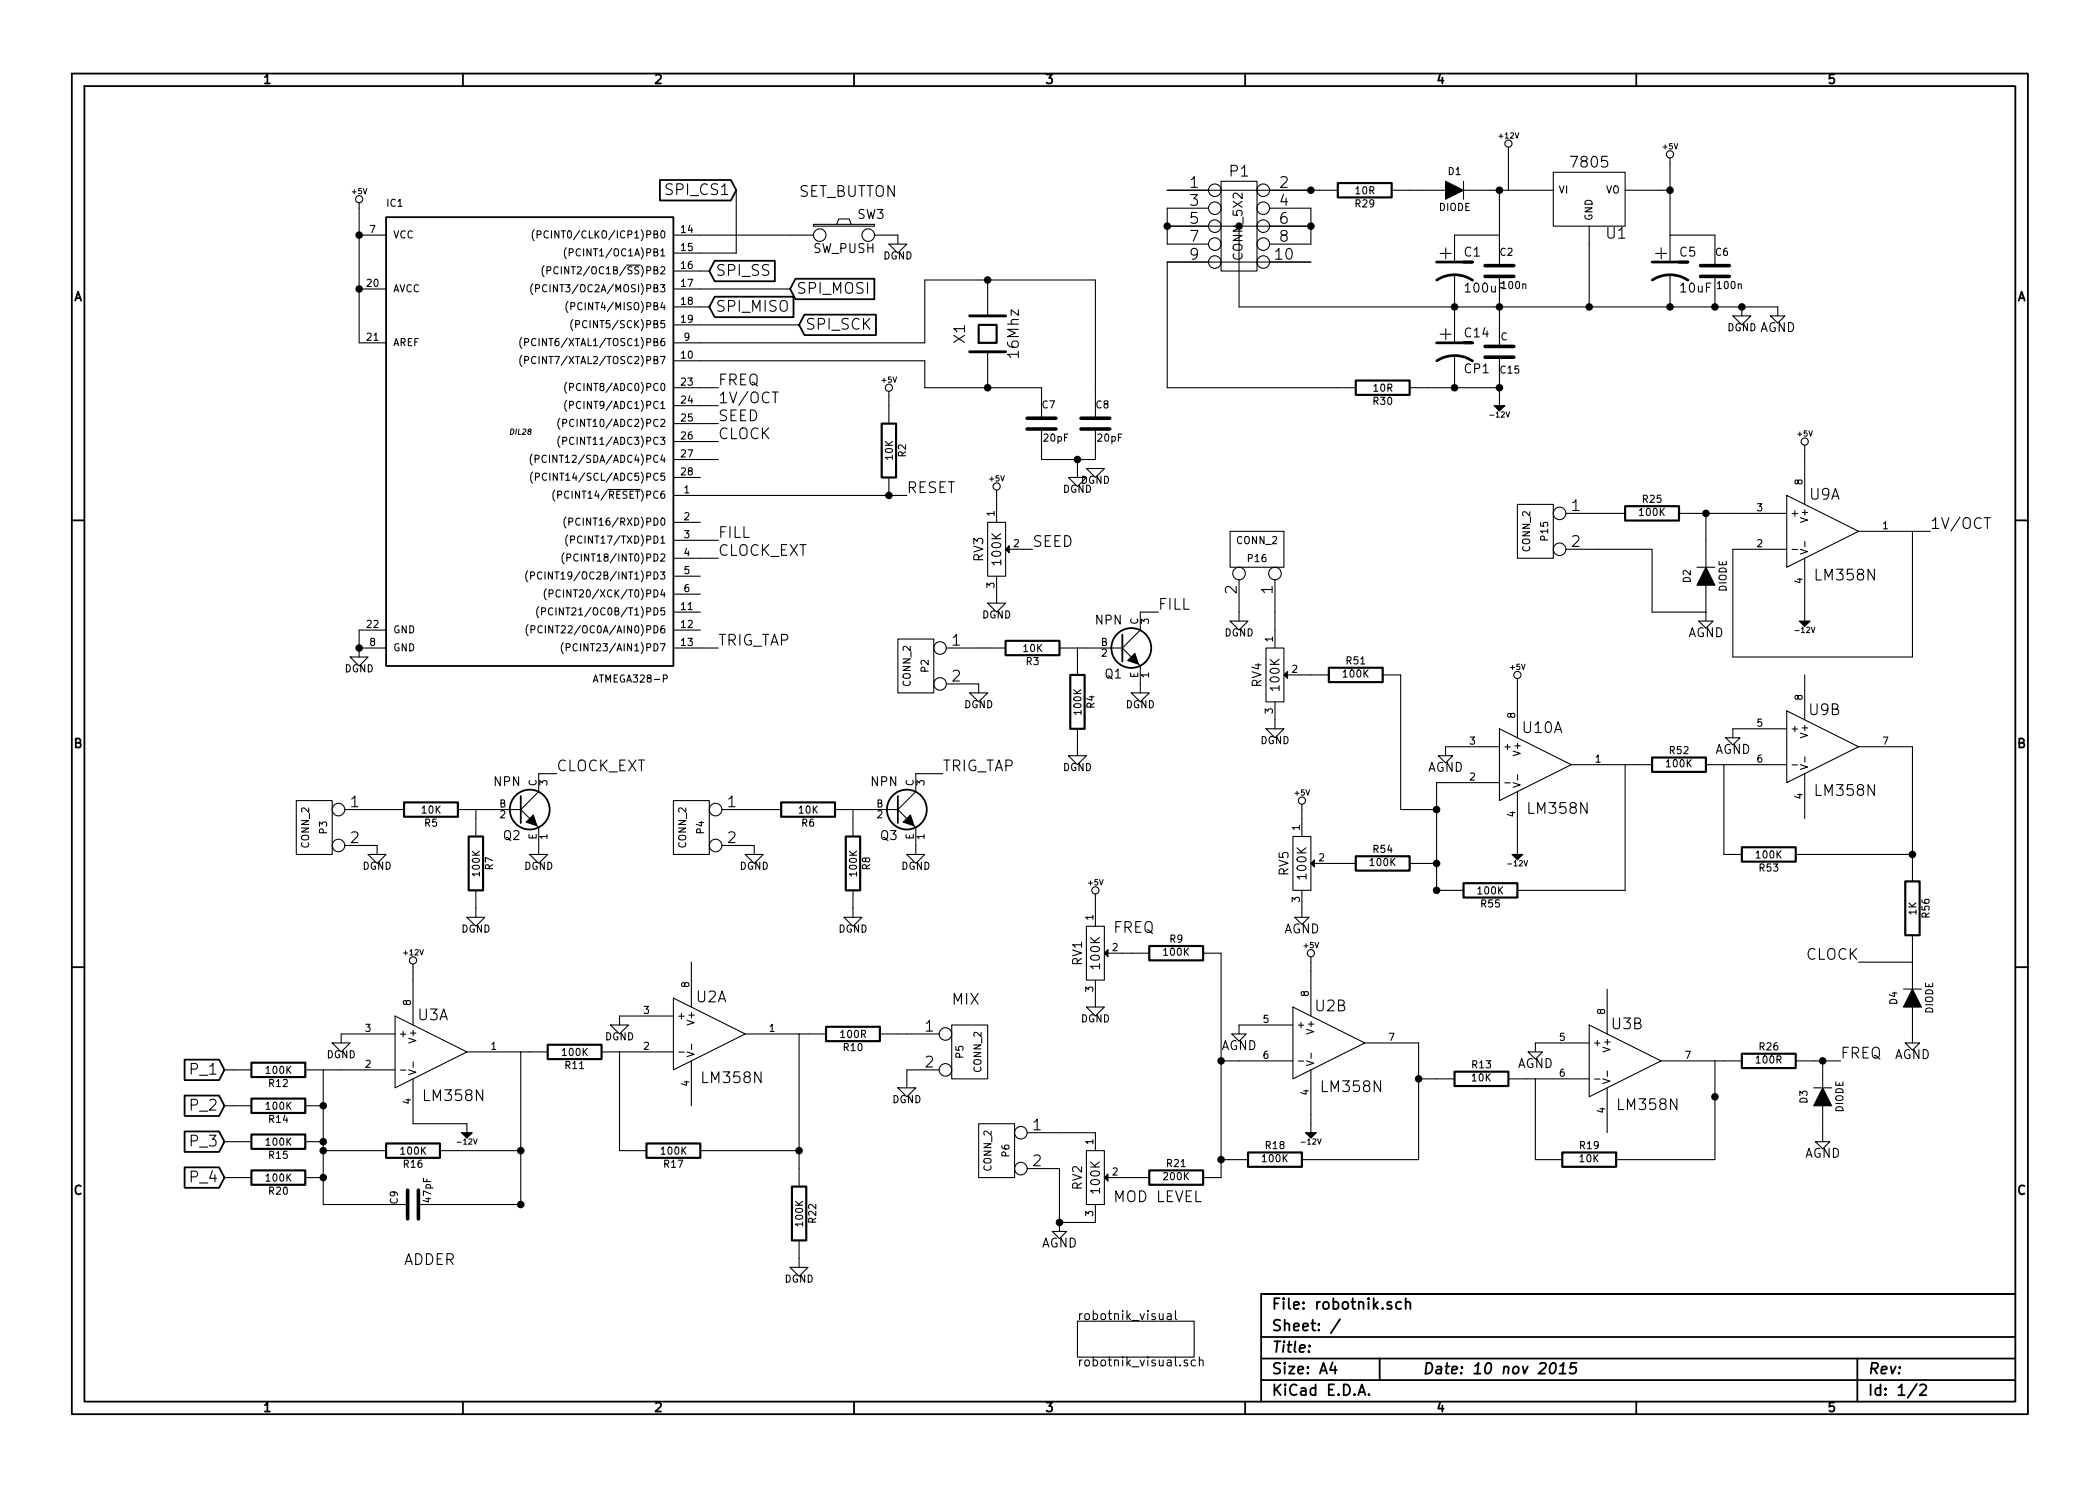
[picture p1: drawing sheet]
<svg xmlns="http://www.w3.org/2000/svg" width="297mm" height="210mm" viewBox="0 0 297 210" stroke-linecap="round" stroke-linejoin="round" font-family="sans-serif">
<g fill="none" stroke="#000" stroke-width=".25">
<path d="M10.2 10.4h276.6v189.7h-276.6zM11.9 12.2h273.2v186.1h-273.2zM65.5 10.4v1.8M120.8 10.4v1.8M176.1 10.4v1.8M231.4 10.4v1.8M54.6 30.7h40.6v63.5h-40.6zM93.3 25.5h10.1l.7 1.4-.7 1.5h-10.1zM101.1 36.9h8.5v2.9h-8.5l-.8-1.5zM112.5 39.4h11.2v2.9h-11.2l-.7-1.4zM101.1 42h11.1v2.9h-11.1l-.8-1.5zM113.8 44.5h10.1v2.9h-10.1l-.8-1.4z"/>
<path d="M10.2 73.6h1.7M285.1 73.6h1.7M158.7 89.8v3.8M73.7 112.6v3.9M127 112.6v3.9M10.2 136.8h1.7M285.1 136.8h1.7M26.1 149.9h4.9l.7 1.5-.7 1.4h-4.9zM26.1 155h4.9l.7 1.5-.7 1.4h-4.9zM26.1 160.1h4.9l.7 1.4-.7 1.5h-4.9zM26.1 165.2h4.9l.7 1.4-.7 1.5h-4.9zM65.5 198.3v1.8"/>
<path d="M120.8 198.3v1.8M176.1 198.3v1.8M178.4 189.2h106.7M178.4 195.3h106.7M178.4 192.2h106.7M185.2 190.4h.1l-.1 .1v-.1v.1M188.5 192.8l-.4 1h1M188.8 193.3v1.1M189.5 186.7l-1.3 1.9M192.1 197.4l.5-1.5 .5 1.5M192.3 197h.7M193.6 197.3h.1l-.1 .1-.1-.1h.1v.1"/>
<path d="M195.1 192.2v3.1M196.8 184.3l-.4-.1-.2 .2 .1 .2 .5 .2 .1 .1-.1 .2-.1 .1-.5-.1M198.2 184.3a.48 .48 0 0 0-.7 0v.6a.48 .48 0 0 0 .7 .2M198.8 184.3a.38 .38 0 0 1 .7 .1v.8M198.8 183.7v1.5M219.4 193a.35 .35 0 0 1 .4-.2 .35 .35 0 0 1 .3 .3 .87 .87 0 0 1-.6 1.3l-.2-.1a1.14 1.14 0 0 1 .1-1.3zM220.5 194.4h.9M220.7 193.3l.5-.5-.2 1.6M223 192.8h-.8l-.1 .8 .2-.2 .5 .1 .2 .2-.2 .5a.62 .62 0 0 1-.8 0M231.4 198.3v1.8M262.7 192.2v6.1M271.1 195.8l-1.3 2"/>
<path d="M271.6 196l.2-.1h.4l.2 .1 .1 .3-.1 .2-.9 .9h1M285.1 183.1h-106.7v15.2"/>
<circle cx="160" cy="91.7" r="2.82"/>
<circle cx="74.9" cy="114.5" r="2.82"/>
<circle cx="128.3" cy="114.5" r="2.82"/>
</g>
<g fill="none" stroke="#000" stroke-width=".15">
<path d="M50.8 28.7v19.8h3.8M50.8 33.3h3.8M75.6 32.5a1.2 1.2 0 0 0 0 1.6M76 33.2l.5-.1v-.1v-.3h-.5v1M77 37.6a1.2 1.2 0 0 0 0 1.5M77.4 38.3l.5-.1v-.1v-.3l-.5-.1v1.1M77.5 32.8a.4 .4 0 0 0-.5 0 .4 .4 0 0 0-.1 .4 .37 .37 0 0 0 .2 .4 .37 .37 0 0 0 .4 0M78.9 37.8a.4 .4 0 0 0-.5 0 .4 .4 0 0 0-.1 .5 .37 .37 0 0 0 .2 .4 .37 .37 0 0 0 .4 0M80.1 35a1.2 1.2 0 0 0 0 1.6M80.5 35.7h.5l.1-.1-.1-.4h-.5v1M95.2 33.3h19.9M95.2 38.3h5.1"/>
<path d="M104.1 26.9v8.9h-8.9M115.1 31.7h8.6v.3h-8.6zM118.4 31.7l.2-.7h1.5l.3 .7M123.7 33.3h3.3v1.2M125.7 34.5h2.6l-1.3 1.3zM139.7 39.6v5.1M165.1 26.9h24.1M165.1 32h20.3M170.9 29.5h-5.8v5h5.8M172.7 25.6h5.1v12.7h-5.1zM175.3 32v11.4h76.2v1.3M179.6 29.5h5.8v5h-5.8"/>
<path d="M185.4 37.1h-20.3v17.8h26.7M196.8 26.9h7.7M205.7 38.9v9.6M207 25.6v2.6M207 26.9h12.7M212.1 33.3h-6.4v3.8M212.1 26.9v10.7M212.1 39.1v9.9M213.4 20.8v6.1M219.7 24.4h10.2v7.6h-10.2zM224.8 32v11.4M229.9 26.9h6.3"/>
<path d="M236.2 22.3v14.8M236.2 33.3h6.4v4.3M236.2 38.9v4.5M242.6 39.1v4.3M50.8 40.9h3.8M73.8 47.7a1.2 1.2 0 0 0 0 1.6M73.8 50.3a1.2 1.2 0 0 0 0 1.5M74.2 48.4h.5l.1-.1-.1-.4h-.5v1M74.2 51l.5-.1 .1-.1-.1-.3-.5-.1v1.1M75.4 40.1a1.2 1.2 0 0 0 0 1.6M75.8 40.8h.5v-.2v-.3h-.5v1M77.3 40.4a.4 .4 0 0 0-.5 0 .4 .4 0 0 0-.1 .5 .37 .37 0 0 0 .2 .3 .37 .37 0 0 0 .4 0"/>
<path d="M79.2 59.2a1.2 1.2 0 0 0 0 1.5M79.6 59.9l.5-.1 .1-.1-.1-.3-.5-.1v1M80.2 54.1a1.2 1.2 0 0 0 0 1.5M80.2 56.6a1.2 1.2 0 0 0 0 1.6M80.3 42.7a1.2 1.2 0 0 0 0 1.5M80.6 54.8l.5-.1v-.1v-.3l-.5-.1v1.1M80.6 57.3h.5v-.2v-.3h-.5v1M80.7 43.4l.5-.1 .1-.1-.1-.3-.5-.1v1M81 45.2a1.2 1.2 0 0 0 0 1.6M81.4 45.9l.5-.1 .1-.1-.1-.3h-.5v1M95.2 48.5h35.6v-8.9h24.1v19.6M95.2 51h35.6v3.9h16.5v4.3"/>
<path d="M95.2 40.9h16.6M95.2 54.9h6.4M95.2 57.4h6.4M95.2 59.9h6.4M95.2 43.4h5.1M95.2 46h17.8M109.2 55.5h.9M125.7 55.4v4.5M139.7 49.8v5.1M199.4 54.9h12.7M205.7 50.3v4.6M212.1 50.5v6.9"/>
<path d="M245.1 44.7h2.5l-1.2 1.3zM246.4 43.4v1.3M250.4 44.7h2.1l-1 1zM75.3 64.3a1.2 1.2 0 0 0 0 1.5M75.3 66.8a1.2 1.2 0 0 0 0 1.5M75.7 64.9h.5l.1-.1-.1-.3-.5-.1v1M75.7 67.5l.5-.1 .1-.1-.1-.3-.5-.1v1.1M77.3 64.5a.4 .4 0 0 0-.5 0 .4 .4 0 0 0-.1 .5 .37 .37 0 0 0 .1 .4 .37 .37 0 0 0 .5-.1M77.3 67.1a.4 .4 0 0 0-.5-.1 .4 .4 0 0 0-.1 .5 .37 .37 0 0 0 .2 .4 .37 .37 0 0 0 .4 0M78.5 69.3a1.2 1.2 0 0 0 0 1.6M78.9 70h.5l.1-.2-.1-.3h-.5v1M79.2 61.7a1.2 1.2 0 0 0 0 1.6"/>
<path d="M79.6 62.4h.5l.1-.2-.1-.3h-.5v1M79.8 78.2a1.2 1.2 0 0 0 0 1.6M80.1 73.1a1.2 1.2 0 0 0 0 1.6M80.2 78.9h.5v-.2v-.3h-.5v1M80.3 75.7a1.2 1.2 0 0 0 0 1.5M80.5 73.8h.4l.1-.1-.1-.4h-.4v1M80.7 76.4l.5-.1 .1-.1-.1-.3-.5-.1v1.1M86 69.3h4.6M95.2 70.1h33.1M95.2 73.9h3.9M95.2 76.4h6.4M95.2 79h6.4"/>
<path d="M95.2 62.5h6.4M95.2 65h6.4M95.2 67.6h3.9M125.7 67.6v2.5M139.7 73.9h2.5v7.6h-2.5zM141 69.3v4.6M142.7 77.7h3.3M147.3 60.7v4.3h7.6v-4.3M151.1 67.6h2.6l-1.3 1.2zM152.4 65v2.6M153.7 66.3h2.5l-1.3 1.3zM174 75.2h7.6v5.1h-7.6z"/>
<path d="M214.6 71.4h5.1v7.6h-5.1zM221.5 77.7h12.2v8.9h7.6M221.5 72.6h8.4M237.5 72.6h15.2M241.3 72.6v7.7M252.7 70.1l10.2 5.1-10.2 5.1zM253.5 77.7h.8M254.7 77.7l1 .3-1 .4M255.3 63v8.4M255.3 79v8.9M255.3 76.6v.8M262.9 75.2h10.1"/>
<path d="M270.5 75.2v17.8h-25.4v-15.3h7.6M280.7 73.2h.8M49.5 93h2.6l-1.3 1.2zM50.8 91.7h3.8M54.6 89.1h-3.8v3.9M74.7 80.8a1.2 1.2 0 0 0 0 1.5M74.7 88.4a1.2 1.2 0 0 0 0 1.5M75.1 81.5l.4-.1 .1-.1-.1-.3-.4-.1v1M75.1 89.1l.5-.1 .1-.1-.1-.3-.5-.1v1.1M76.2 85.8a1.2 1.2 0 0 0 0 1.6M76.6 86.5h.5l.1-.1-.1-.4h-.5v1M76.6 81a.4 .4 0 0 0-.5 0 .4 .4 0 0 0-.1 .5 .37 .37 0 0 0 .2 .4 .37 .37 0 0 0 .4-.1"/>
<path d="M76.7 88.6a.4 .4 0 0 0-.5 0 .4 .4 0 0 0-.1 .5 .37 .37 0 0 0 .2 .4 .37 .37 0 0 0 .4 0M77.3 83.3a1.2 1.2 0 0 0 0 1.6M77.7 84l.5-.1v-.1v-.3h-.5v1M78.2 86.1a.4 .4 0 0 0-.5 0 .4 .4 0 0 0-.1 .5 .37 .37 0 0 0 .2 .4 .37 .37 0 0 0 .4-.1M79.2 83.6a.4 .4 0 0 0-.5 0 .4 .4 0 0 0-.1 .4 .37 .37 0 0 0 .2 .4 .37 .37 0 0 0 .4 0M79.7 90.9a1.2 1.2 0 0 0 0 1.6M80.1 91.6h.5v-.2v-.3h-.5v1M95.2 81.5h3.9M95.2 84.1h3.9M95.2 91.7h6.4M95.2 86.6h3.9M95.2 89.1h3.9"/>
<path d="M127 90.4h5.1v7.6h-5.1zM133.9 91.7h8.3M133.9 96.8h4.5v1.2M137.2 98h2.5l-1.3 1.3zM139.7 85.3h2.5l-1.2 1.3zM141 81.5v3.8M149.9 91.7h8.8M152.4 91.7v3.8M158.7 91.7l1.3 1.3M160 98h2.6l-1.3 1.3zM161 94l.3 .2v3.8M163.8 86.6h-2.5v2.5l-2.6 2.6"/>
<path d="M174 87.9h2.5l-1.2 1.2zM175.3 82v5.9M179.1 91.7h2.5v7.6h-2.5zM180.3 82v9.7M180.3 99.3v3.8M182.1 95.5h5.9M195.6 95.5h2.5v19h5.1M214.6 96v8.4M240 80.3h2.6M240.3 87.9h2l-1 1zM241.3 82.8v5.1M255.3 95.5v6.3"/>
<path d="M41.9 113.3h5.1v7.6h-5.1zM48.8 114.5h8.3M48.8 119.6h4.5v1.3M64.8 114.5h8.9M67.3 114.5v3.9M73.7 114.5l1.2 1.3M75.9 116.8l.3 .3v3.8M78.7 109.5h-2.5v2.5l-2.5 2.5M95.2 113.3h5.1v7.6h-5.1zM102.1 114.5h8.4M102.1 119.6h4.6v1.3M118.1 114.5h8.9"/>
<path d="M120.6 114.5v3.9M127 114.5l1.3 1.3M129.3 116.8l.2 .3v3.8M133.3 109.5h-3.8v2.5l-2.5 2.5M151.1 106.9h2.6l-1.3 1.3zM152.4 103.1v3.8M179.1 103.1h2.5l-1.3 1.3zM182.9 118.4h2.5v7.6h-2.5zM184.1 113.8v4.6M203.5 106.9h2l-1 1zM212.1 103.1l10.1 5.1-10.1 5.1zM212.1 110.7h-8.9v15.3h3.8"/>
<path d="M212.1 105.7h-7.6v1.2M212.9 110.8h.7M214 110.7l1 .4-1 .3M214.6 112v8.9M214.7 109.6v.8M222.2 108.2h11.5M229.9 108.2v17.8h-15.3M241.3 108.2h11.4M243.8 108.2v12.7h2.6M244.1 104.4h2l-1 1zM252.7 100.6l10.2 5.1-10.2 5zM252.7 103.1h-7.6v1.3"/>
<path d="M253.5 108.2h.8M254.7 108.2l1 .3-1 .4M255.3 109.5v6.3M255.3 107.1v.7M262.9 105.7h7.6v19M52.1 120.9h2.5l-1.3 1.3zM58.4 136.4v8.6M66 129.8h2.6l-1.3 1.3zM67.3 126v3.8M74.9 120.9h2.6l-1.3 1.3zM97.8 136.1v6.4M105.4 120.9h2.5l-1.2 1.3z"/>
<path d="M119.4 129.8h2.5l-1.3 1.3zM120.6 126v3.8M128.3 120.9h2.5l-1.3 1.3zM153.7 131.1h2.5v7.6h-2.5zM154.9 126.5v4.6M154.9 138.7v3.8M156.7 134.9h5.9M170.2 134.9h2.5v31.7h-2.5M183.1 129.8h2.1l-1.1 1zM184.1 126v3.8M185.4 135.4v8.4M185.9 122.2h5.9"/>
<path d="M199.4 122.2h3.8M227.3 139.9v6.4M254 120.9h16.5M262.9 136.1h7.6M269.2 139.9h2.6M270.5 132.3v7.6M31.7 151.4h3.9M31.7 156.5h3.9M43.2 151.4h12.7M43.2 156.5h2.5M45.7 151.4v19h12M47 147.6h2.5l-1.2 1.2z"/>
<path d="M55.9 143.8l10.1 5-10.1 5.1zM55.9 146.3h-7.6v1.3M56.6 151.4h.8M57.8 151.4l1 .3-1 .3M58.4 152.6v6.4h7.6v1.3M58.4 150.3v.7M66 148.8h11.5M73.7 148.8v21.6h-14.5M85.1 148.8h10.1M86.4 145h2.5l-1.3 1.3zM87.6 148.8v14h3.8M95.2 141.2l10.2 5.1-10.2 5.1z"/>
<path d="M95.2 143.8h-7.6v1.2M96 148.9h.8M97.2 148.8l1 .4-1 .3M97.8 150.1v6.4M97.8 147.7v.8M105.4 146.3h11.4M113 146.3v21.6M124.5 146.3h8.3M127 153.9h2.5l-1.2 1.3zM132.8 151.4h-4.5v2.5M134.6 145h5.1v7.6h-5.1zM138.4 159h5.1v7.6h-5.1z"/>
<path d="M153.7 142.5h2.5l-1.3 1.3zM172.7 150.1h10.2M174.2 146.3h2.1l-1 1zM182.9 142.5l10.1 5.1-10.1 5zM182.9 145h-7.6v1.3M183.6 150.1h.8M184.8 150.1l1 .3-1 .4M185.4 151.4v8.9M185.4 149v.8M193 147.6h7.7v16.5h-16.6M200.7 152.6h5M213.4 152.6h11.4"/>
<path d="M216.2 148.8h2l-1 1.1zM217.2 152.6v11.5h3.8M224.8 145l10.1 5.1-10.1 5.1zM224.8 147.6h-7.6v1.2M225.6 152.7h.7M226.7 152.6l1 .4-1 .3M227.3 153.9v6.4M227.4 151.5v.8M234.9 150.1h11.5M242.6 150.1v14h-14M254 150.1h6.3M256.5 153.9h2.6"/>
<path d="M257.8 150.1v3.8M257.8 156.5v5M269.5 147.6h2l-1 1zM270.5 142.5v5.1M31.7 166.6h3.9M31.7 161.5h3.9M43.2 166.6h2.5M43.2 161.5h2.5M45.7 162.8h8.9M62.2 162.8h11.5M99.1 162.8h13.9M111.8 179.3h2.5l-1.3 1.3z"/>
<path d="M113 175.5v3.8M145.3 160.3h9.6v2.5M145.3 165.3h4.6v8.9M148.8 174.2h2.1l-1 1.1zM153.7 162.8h2.5v7.6h-2.5zM154.9 170.4v2.6h-5M156.7 166.6h5.9M172.7 164.1h3.8M256.8 161.5h2l-1 1.1zM152.4 186.9h16.5v5.1h-16.5zM165.1 185.9h.5l.1 .8M165.7 186.2h-.4a.25 .25 0 0 0-.2 .3 .25 .25 0 0 0 .2 .2h.4"/>
<path d="M166.3 185.4v1.1l.1 .2M168 192.5a.31 .31 0 0 0-.5 .1v.2l.5 .1v.1l-.2 .3-.3-.1M169.1 192.5l-.4-.1-.2 .3 .1 .5h.5M169.6 192.6l.1-.1a.31 .31 0 0 1 .5 .1v.7M169.6 192v1.3"/>
<circle cx="50.8" cy="28.2" r=".51"/>
<circle cx="116" cy="33.3" r=".89"/>
<circle cx="122.8" cy="33.3" r=".89"/>
<circle cx="171.8" cy="34.5" r=".89"/>
<circle cx="171.8" cy="32" r=".89"/>
<circle cx="171.8" cy="26.9" r=".89"/>
<circle cx="171.8" cy="37.1" r=".89"/>
<circle cx="171.8" cy="29.5" r=".89"/>
<circle cx="178.7" cy="37.1" r=".89"/>
<circle cx="178.7" cy="26.9" r=".89"/>
<circle cx="178.7" cy="32" r=".89"/>
<circle cx="178.7" cy="29.5" r=".89"/>
<circle cx="178.7" cy="34.5" r=".89"/>
<circle cx="213.4" cy="20.3" r=".51"/>
<circle cx="236.2" cy="21.8" r=".51"/>
<circle cx="125.7" cy="54.9" r=".51"/>
<circle cx="141" cy="68.8" r=".51"/>
<circle cx="220.6" cy="77.7" r=".89"/>
<circle cx="220.6" cy="72.6" r=".89"/>
<circle cx="255.3" cy="62.5" r=".51"/>
<circle cx="133" cy="91.7" r=".89"/>
<circle cx="133" cy="96.8" r=".89"/>
<circle cx="175.3" cy="81.1" r=".89"/>
<circle cx="180.3" cy="81.1" r=".89"/>
<circle cx="214.6" cy="95.5" r=".51"/>
<circle cx="47.9" cy="114.5" r=".89"/>
<circle cx="47.9" cy="119.6" r=".89"/>
<circle cx="101.2" cy="114.5" r=".89"/>
<circle cx="101.2" cy="119.6" r=".89"/>
<circle cx="184.2" cy="113.3" r=".51"/>
<circle cx="58.4" cy="135.9" r=".51"/>
<circle cx="154.9" cy="126" r=".51"/>
<circle cx="185.4" cy="134.9" r=".51"/>
<circle cx="133.7" cy="146.3" r=".89"/>
<circle cx="133.7" cy="151.4" r=".89"/>
<circle cx="144.4" cy="165.3" r=".89"/>
<circle cx="144.4" cy="160.3" r=".89"/>
</g>
<g fill="none" stroke="#000" stroke-width=".3">
<path d="M189.2 25.9h7.6v2h-7.6zM124.7 59.9h2v7.7h-2zM138.4 46h2.6v2.5h-2.6zM191.8 53.8h7.6v2.1h-7.6zM229.9 71.6h7.6v2.1h-7.6zM142.2 90.7h7.7v2h-7.7zM151.4 95.5h2v7.6h-2zM188 94.5h7.6v2h-7.6zM57.1 113.5h7.7v2.1h-7.7zM66.3 118.4h2v7.6h-2zM110.5 113.5h7.6v2.1h-7.6zM119.6 118.4h2.1v7.6h-2.1z"/>
<path d="M233.7 107.2h7.6v2h-7.6zM246.4 119.9h7.6v2h-7.6zM162.6 133.9h7.6v2h-7.6zM191.8 121.2h7.6v2h-7.6zM207 125h7.6v2h-7.6zM269.5 124.7h2v7.6h-2zM35.6 150.4h7.6v2h-7.6zM35.6 155.4h7.6v2.1h-7.6zM77.5 147.8h7.6v2.1h-7.6zM116.8 145.3h7.7v2h-7.7zM205.7 151.6h7.7v2.1h-7.7zM246.4 149.1h7.6v2h-7.6z"/>
<path d="M35.6 165.6h7.6v2h-7.6zM35.6 160.5h7.6v2.1h-7.6zM54.6 161.8h7.6v2h-7.6zM91.4 161.8h7.7v2h-7.7zM112 167.9h2v7.6h-2zM162.6 165.6h7.6v2h-7.6zM176.5 163.1h7.6v2h-7.6zM221 163.1h7.6v2h-7.6z"/>
</g>
<path d="M210.1 39.1h4M210.1 37.6h4M240.5 39.1h4.1M240.5 37.6h4.1M145.3 59.2h4.1M152.9 59.2h4.1M210.1 49h4M210.1 50.5h4M145.3 60.7h4.1M152.9 60.7h4.1M57.7 168.4v4.1M59.2 168.4v4.1" fill="none" stroke="#000" stroke-width=".51"/>
<g fill="#000" stroke="#000" stroke-width=".25">
<circle cx="50.8" cy="33.3" r=".41"/>
<circle cx="139.7" cy="39.6" r=".41"/>
<circle cx="165.1" cy="32" r=".41"/>
<circle cx="185.4" cy="32" r=".41"/>
<circle cx="185.4" cy="26.9" r=".41"/>
<circle cx="212.1" cy="26.9" r=".41"/>
<circle cx="236.2" cy="26.9" r=".41"/>
<circle cx="50.8" cy="40.9" r=".41"/>
<circle cx="139.7" cy="54.9" r=".41"/>
<circle cx="205.7" cy="43.4" r=".41"/>
<circle cx="205.7" cy="54.9" r=".41"/>
<circle cx="212.1" cy="43.4" r=".41"/>
<circle cx="212.1" cy="54.9" r=".41"/>
<circle cx="224.8" cy="43.4" r=".41"/>
<circle cx="236.2" cy="43.4" r=".41"/>
<circle cx="242.6" cy="43.4" r=".41"/>
<circle cx="246.4" cy="43.4" r=".41"/>
<circle cx="125.7" cy="70.1" r=".41"/>
<circle cx="152.4" cy="65" r=".41"/>
<circle cx="241.3" cy="72.6" r=".41"/>
<circle cx="50.8" cy="91.7" r=".41"/>
<circle cx="203.2" cy="114.5" r=".41"/>
<circle cx="203.2" cy="122.2" r=".41"/>
<circle cx="203.2" cy="126" r=".41"/>
<circle cx="270.5" cy="120.9" r=".41"/>
<circle cx="45.7" cy="156.5" r=".41"/>
<circle cx="172.7" cy="150.1" r=".41"/>
<circle cx="200.7" cy="152.6" r=".41"/>
<circle cx="242.6" cy="155.2" r=".41"/>
<circle cx="257.8" cy="150.1" r=".41"/>
<circle cx="45.7" cy="166.6" r=".41"/>
<circle cx="45.7" cy="161.5" r=".41"/>
<circle cx="45.7" cy="162.8" r=".41"/>
<circle cx="73.7" cy="170.4" r=".41"/>
<circle cx="73.7" cy="162.8" r=".41"/>
<circle cx="113" cy="162.8" r=".41"/>
<circle cx="149.9" cy="173" r=".41"/>
<circle cx="172.7" cy="164.1" r=".41"/>
</g>
<g fill="#000" stroke="#000" stroke-width=".15">
<path d="M204.5 25.6l2.5 1.3-2.5 1.3zM211.3 57.4h1.6l-.8 .8zM142.2 77.7l.5-.5v1zM159.5 93.5l1-1 .5 1.5zM182.1 95v1l-.5-.5zM241.3 80.3l1.3 2.5h-2.6zM254.5 87.9h1.5l-.7 .7zM74.4 116.3l1-1 .5 1.5zM127.8 116.3l1-1 .5 1.5zM156.2 134.9l.5-.5v1zM185.4 122.2l.5-.5v1zM213.9 120.9h1.5l-.8 .8z"/>
<path d="M257.8 153.9l1.3 2.6h-2.6zM270.5 139.9l1.3 2.6h-2.6zM65.3 160.3h1.5l-.8 .7zM156.2 166.6l.5-.5v1zM184.7 160.3h1.5l-.8 .7z"/>
</g>
<path d="M137.2 49.8h5M137.2 44.7h5" fill="none" stroke="#000" stroke-width=".41"/>
<path d="M203.2 37.1h5.1h-1.3M203.2 39.6a4.6 4.6 0 0 1 5.1 0M233.7 37.1h5.1h-1.3M233.7 39.6a4.6 4.6 0 0 1 5.1 0M203.2 48.5h5.1h-1.3M203.2 51a4.6 4.6 0 0 1 5.1 .1" fill="none" stroke="#000" stroke-width=".38"/>
<g font-size="2.8">
<text x="203.7" y="36.8">+</text>
<text x="234.1" y="36.8">+</text>
<text x="203.7" y="48.3">+</text>
</g>
<g font-size="2.1">
<text x="222.4" y="23.8">7805</text>
<text x="94.5" y="27.7">SPI_CS1</text>
<text x="113" y="27.9">SET_BUTTON</text>
<text x="168.3" y="26.7">1</text>
<text x="168.3" y="29.2">3</text>
<text x="174" y="25.1">P1</text>
<text x="181" y="26.7">2</text>
<text x="181" y="29.2">4</text>
<text x="168.3" y="31.7">5</text>
<text x="168.3" y="34.3">7</text>
<text x="181" y="31.7">6</text>
<text x="181" y="34.3">8</text>
<text x="227.3" y="33.9">U1</text>
<text x="101.2" y="39.1">SPI_SS</text>
<text x="112.7" y="41.7">SPI_MOSI</text>
<text x="168.3" y="36.8">9</text>
<text x="180.4" y="36.8">10</text>
<text x="101.2" y="44.2">SPI_MISO</text>
<text x="113.9" y="46.7">SPI_SCK</text>
<text x="136.6" y="48.5" transform="rotate(-90 136.6 48.5)">X1</text>
<text x="144.2" y="50.5" transform="rotate(-90 144.2 50.5)">16Mhz</text>
<text x="101.6" y="54.6">FREQ</text>
<text x="101.6" y="57.1">1V/OCT</text>
<text x="101.6" y="59.7">SEED</text>
<text x="101.6" y="62.2">CLOCK</text>
<text x="128.3" y="69.8">RESET</text>
<text x="256" y="70.8">U9A</text>
<text x="101.6" y="76.2">FILL</text>
<text x="146" y="77.5">SEED</text>
<text x="222.3" y="72.4">1</text>
<text x="222.3" y="77.5">2</text>
<text x="273" y="74.9">1V/OCT</text>
<text x="101.6" y="78.7">CLOCK_EXT</text>
<text x="256.9" y="82.2">LM358N</text>
<text x="163.8" y="86.4">FILL</text>
<text x="175" y="84" transform="rotate(-90 175 84)">2</text>
<text x="180.1" y="84" transform="rotate(-90 180.1 84)">1</text>
<text x="101.6" y="91.4">TRIG_TAP</text>
<text x="134.7" y="91.4">1</text>
<text x="134.7" y="96.5">2</text>
<text x="256" y="101.3">U9B</text>
<text x="215.4" y="103.8">U10A</text>
<text x="78.7" y="109.2">CLOCK_EXT</text>
<text x="133.3" y="109.2">TRIG_TAP</text>
<text x="256.9" y="112.7">LM358N</text>
<text x="49.6" y="114.3">1</text>
<text x="49.6" y="119.4">2</text>
<text x="102.9" y="114.3">1</text>
<text x="102.9" y="119.4">2</text>
<text x="216.3" y="115.2">LM358N</text>
<text x="157.5" y="132.1">FREQ</text>
<text x="255.3" y="135.9">CLOCK</text>
<text x="98.5" y="141.9">U2A</text>
<text x="134.6" y="142.2">MIX</text>
<text x="186.1" y="143.2">U2B</text>
<text x="59.1" y="144.4">U3A</text>
<text x="130.9" y="146">1</text>
<text x="228" y="145.7">U3B</text>
<text x="260.3" y="149.9">FREQ</text>
<text x="27.1" y="152.1">P_1</text>
<text x="60.1" y="155.9">LM358N</text>
<text x="99.5" y="153.3">LM358N</text>
<text x="130.9" y="151.1">2</text>
<text x="187.1" y="154.6">LM358N</text>
<text x="27.1" y="157.2">P_2</text>
<text x="146.1" y="160">1</text>
<text x="229" y="157.1">LM358N</text>
<text x="27.1" y="162.3">P_3</text>
<text x="27.1" y="167.4">P_4</text>
<text x="146.1" y="165.1">2</text>
<text x="157.5" y="170.2">MOD LEVEL</text>
<text x="57.1" y="179.1">ADDER</text>
<text x="179.9" y="185.4">File: robotnik.sch</text>
<text x="179.9" y="191.5">Title:</text>
<text x="179.9" y="188.4">Sheet: /</text>
<text x="179.9" y="197.6">KiCad E.D.A.</text>
<text x="179.9" y="194.5">Size: A4</text>
<text x="201.2" y="194.5">Date: 10 nov 2015</text>
<text x="264.2" y="194.5">Rev:</text>
<text x="264.2" y="197.6">Id: 1/2</text>
</g>
<g font-size="1.8">
<text x="37.3" y="11.9">1</text>
<text x="92.7" y="11.9">2</text>
<text x="148" y="11.9">3</text>
<text x="203.3" y="11.9">4</text>
<text x="258.6" y="11.9">5</text>
<text x="115" y="35.9">SW_PUSH</text>
<text x="121.3" y="31">SW3</text>
<text x="175.8" y="36.7" transform="rotate(-90 175.8 36.7)">CONN_5X2</text>
<text x="207.1" y="36.4">C1</text>
<text x="207.4" y="41.4">100uF</text>
<text x="237.6" y="36.4">C5</text>
<text x="237.8" y="41.4">10uF</text>
<text x="10.4" y="42.7">A</text>
<text x="207.2" y="47.8">C14</text>
<text x="248.9" y="47">AGND</text>
<text x="285.3" y="42.7">A</text>
<text x="207.2" y="52.9">CP1</text>
<text x="139.1" y="79.4" transform="rotate(-90 139.1 79.4)">RV3</text>
<text x="141.7" y="79.8" transform="rotate(-90 141.7 79.8)">100K</text>
<text x="154.9" y="88.4">NPN</text>
<text x="238.7" y="90.2">AGND</text>
<text x="156.3" y="96.1">Q1</text>
<text x="178.5" y="97.2" transform="rotate(-90 178.5 97.2)">RV4</text>
<text x="181.1" y="97.6" transform="rotate(-90 181.1 97.6)">100K</text>
<text x="10.4" y="105.9">B</text>
<text x="242.5" y="106.7">AGND</text>
<text x="285.3" y="105.9">B</text>
<text x="69.8" y="111.3">NPN</text>
<text x="123.2" y="111.3">NPN</text>
<text x="201.9" y="109.3">AGND</text>
<text x="71.2" y="118.9">Q2</text>
<text x="124.6" y="118.9">Q3</text>
<text x="182.3" y="123.9" transform="rotate(-90 182.3 123.9)">RV5</text>
<text x="184.9" y="124.3" transform="rotate(-90 184.9 124.3)">100K</text>
<text x="153.1" y="136.6" transform="rotate(-90 153.1 136.6)">RV1</text>
<text x="155.7" y="137" transform="rotate(-90 155.7 137)">100K</text>
<text x="181.6" y="132.1">AGND</text>
<text x="172.7" y="148.6">AGND</text>
<text x="267.9" y="149.9">AGND</text>
<text x="214.6" y="151.2">AGND</text>
<text x="255.2" y="163.9">AGND</text>
<text x="10.4" y="169.1">C</text>
<text x="153.1" y="168.3" transform="rotate(-90 153.1 168.3)">RV2</text>
<text x="155.7" y="168.7" transform="rotate(-90 155.7 168.7)">100K</text>
<text x="285.3" y="169.1">C</text>
<text x="147.3" y="176.6">AGND</text>
<text x="152.4" y="186.8">robotnik_visual</text>
<text x="152.4" y="193.4">robotnik_visual.sch</text>
<text x="37.3" y="199.8">1</text>
<text x="92.7" y="199.8">2</text>
<text x="148" y="199.8">3</text>
<text x="203.3" y="199.8">4</text>
<text x="258.6" y="199.8">5</text>
</g>
<g font-size="1.4">
<text x="54.7" y="29.3">IC1</text>
<text x="191.7" y="29.4">R29</text>
<text x="191.8" y="27.5">10R</text>
<text x="203.5" y="29.9">DIODE</text>
<text x="204.9" y="24.8">D1</text>
<text x="220.5" y="27.4">VI</text>
<text x="227.1" y="27.4">VO</text>
<text x="52.3" y="33">7</text>
<text x="55.6" y="33.8">VCC</text>
<text x="77.6" y="33.8">(PCINT0/CLKO/ICP1)PB0</text>
<text x="96.4" y="33">14</text>
<text x="96.4" y="35.6">15</text>
<text x="225.3" y="31.2" transform="rotate(-90 225.3 31.2)">GND</text>
<text x="51.9" y="40.6">20</text>
<text x="55.6" y="41.4">AVCC</text>
<text x="77.2" y="41.4">(PCINT3/OC2A/MOSI)PB3</text>
<text x="78.9" y="38.9">(PCINT2/OC1B/SS)PB2</text>
<text x="81.2" y="36.3">(PCINT1/OC1A)PB1</text>
<text x="96.4" y="38.1">16</text>
<text x="96.4" y="40.6">17</text>
<text x="124.9" y="36.7">DGND</text>
<text x="212.2" y="36.2">C2</text>
<text x="212.5" y="40.9">100n</text>
<text x="242.7" y="36.2">C6</text>
<text x="243" y="40.9">100n</text>
<text x="81.5" y="43.9">(PCINT4/MISO)PB4</text>
<text x="82.1" y="46.5">(PCINT5/SCK)PB5</text>
<text x="96.4" y="43.2">18</text>
<text x="96.4" y="45.7">19</text>
<text x="244.3" y="46.9">DGND</text>
<text x="51.9" y="48.3">21</text>
<text x="55.6" y="49">AREF</text>
<text x="75.5" y="49">(PCINT6/XTAL1/TOSC1)PB6</text>
<text x="75.5" y="51.6">(PCINT7/XTAL2/TOSC2)PB7</text>
<text x="96.4" y="50.8">10</text>
<text x="96.8" y="48.3">9</text>
<text x="212.2" y="48.2">C</text>
<text x="212.3" y="52.9">C15</text>
<text x="81.3" y="55.4">(PCINT8/ADC0)PC0</text>
<text x="81.3" y="57.9">(PCINT9/ADC1)PC1</text>
<text x="96.4" y="54.6">23</text>
<text x="96.4" y="57.1">24</text>
<text x="96.4" y="59.7">25</text>
<text x="147.4" y="57.8">C7</text>
<text x="155" y="57.8">C8</text>
<text x="194.3" y="57.3">R30</text>
<text x="194.3" y="55.5">10R</text>
<text x="77.1" y="65.5">(PCINT12/SDA/ADC4)PC4</text>
<text x="80.5" y="60.4">(PCINT10/ADC2)PC2</text>
<text x="80.5" y="63">(PCINT11/ADC3)PC3</text>
<text x="96.4" y="62.2">26</text>
<text x="96.4" y="64.8">27</text>
<text x="126.3" y="65" transform="rotate(-90 126.3 65)">10K</text>
<text x="128.2" y="64.6" transform="rotate(-90 128.2 64.6)">R2</text>
<text x="147.7" y="62.5">20pF</text>
<text x="155.3" y="62.5">20pF</text>
<text x="77.2" y="68.1">(PCINT14/SCL/ADC5)PC5</text>
<text x="79.6" y="70.6">(PCINT14/RESET)PC6</text>
<text x="96.4" y="67.3">28</text>
<text x="96.8" y="69.8">1</text>
<text x="150.3" y="69.8">DGND</text>
<text x="152.9" y="68.5">DGND</text>
<text x="232.4" y="71.2">R25</text>
<text x="255" y="68.6" transform="rotate(-90 255 68.6)">8</text>
<text x="81.3" y="74.4">(PCINT16/RXD)PD0</text>
<text x="81.5" y="77">(PCINT17/TXD)PD1</text>
<text x="96.8" y="73.7">2</text>
<text x="96.8" y="76.2">3</text>
<text x="140.7" y="73" transform="rotate(-90 140.7 73)">1</text>
<text x="143.4" y="77.5">2</text>
<text x="174.9" y="77">CONN_2</text>
<text x="219" y="76.4" transform="rotate(-90 219 76.4)">P15</text>
<text x="232" y="73">100K</text>
<text x="248.5" y="77.5">2</text>
<text x="248.5" y="72.4">3</text>
<text x="253.2" y="73.1">+</text>
<text x="255.8" y="73.7" transform="rotate(-90 255.8 73.7)">V+</text>
<text x="266.3" y="74.9">1</text>
<text x="76.9" y="82">(PCINT19/OC2B/INT1)PD3</text>
<text x="81.3" y="79.5">(PCINT18/INT0)PD2</text>
<text x="96.8" y="78.7">4</text>
<text x="96.8" y="81.3">5</text>
<text x="96.8" y="83.8">6</text>
<text x="140.7" y="83.2" transform="rotate(-90 140.7 83.2)">3</text>
<text x="176.6" y="79.6">P16</text>
<text x="216.5" y="78" transform="rotate(-90 216.5 78)">CONN_2</text>
<text x="239.2" y="82.4" transform="rotate(-90 239.2 82.4)">D2</text>
<text x="244.3" y="83.7" transform="rotate(-90 244.3 83.7)">DIODE</text>
<text x="255" y="82.5" transform="rotate(-90 255 82.5)">4</text>
<text x="51.9" y="88.9">22</text>
<text x="55.6" y="89.7">GND</text>
<text x="76.8" y="89.7">(PCINT22/OC0A/AIN0)PD6</text>
<text x="78.4" y="87.1">(PCINT21/OC0B/T1)PD5</text>
<text x="79.3" y="84.6">(PCINT20/XCK/T0)PD4</text>
<text x="96.4" y="86.4">11</text>
<text x="96.4" y="88.9">12</text>
<text x="138.9" y="87.5">DGND</text>
<text x="161" y="88.4" transform="rotate(-90 161 88.4)">C</text>
<text x="162.6" y="88.3" transform="rotate(-90 162.6 88.3)">3</text>
<text x="48.7" y="95.2">DGND</text>
<text x="52.3" y="91.4">8</text>
<text x="55.6" y="92.2">GND</text>
<text x="81.1" y="92.2">(PCINT23/AIN1)PD7</text>
<text x="96.4" y="91.4">13</text>
<text x="131.4" y="95.1" transform="rotate(-90 131.4 95.1)">P2</text>
<text x="144.8" y="92.3">10K</text>
<text x="145.2" y="94.2">R3</text>
<text x="155.7" y="91.4">B</text>
<text x="155.8" y="93">2</text>
<text x="161" y="96" transform="rotate(-90 161 96)">E</text>
<text x="162.6" y="95.9" transform="rotate(-90 162.6 95.9)">1</text>
<text x="173.2" y="90.1">DGND</text>
<text x="180.1" y="90.8" transform="rotate(-90 180.1 90.8)">1</text>
<text x="182.8" y="95.2">2</text>
<text x="190.1" y="95.9">100K</text>
<text x="190.5" y="94.1">R51</text>
<text x="84.3" y="96.6">ATMEGA328-P</text>
<text x="128.9" y="97.1" transform="rotate(-90 128.9 97.1)">CONN_2</text>
<text x="136.3" y="100.2">DGND</text>
<text x="153" y="101" transform="rotate(-90 153 101)">100K</text>
<text x="154.9" y="100.2" transform="rotate(-90 154.9 100.2)">R4</text>
<text x="159.2" y="100.2">DGND</text>
<text x="180.1" y="101" transform="rotate(-90 180.1 101)">3</text>
<text x="214.4" y="101.6" transform="rotate(-90 214.4 101.6)">8</text>
<text x="255" y="99.1" transform="rotate(-90 255 99.1)">8</text>
<text x="178.3" y="105.3">DGND</text>
<text x="207.9" y="105.4">3</text>
<text x="212.6" y="106.2">+</text>
<text x="215.1" y="106.7" transform="rotate(-90 215.1 106.7)">V+</text>
<text x="225.7" y="107.9">1</text>
<text x="236.2" y="106.8">R52</text>
<text x="248.5" y="102.9">5</text>
<text x="248.5" y="107.9">6</text>
<text x="253.2" y="103.6">+</text>
<text x="255.8" y="104.1" transform="rotate(-90 255.8 104.1)">V+</text>
<text x="266.3" y="105.4">7</text>
<text x="75.9" y="111.2" transform="rotate(-90 75.9 111.2)">C</text>
<text x="77.5" y="111.1" transform="rotate(-90 77.5 111.1)">3</text>
<text x="129.3" y="111.2" transform="rotate(-90 129.3 111.2)">C</text>
<text x="130.8" y="111.1" transform="rotate(-90 130.8 111.1)">3</text>
<text x="150.3" y="109.1">DGND</text>
<text x="207.9" y="110.5">2</text>
<text x="235.8" y="108.6">100K</text>
<text x="255" y="113" transform="rotate(-90 255 113)">4</text>
<text x="43.8" y="120" transform="rotate(-90 43.8 120)">CONN_2</text>
<text x="46.3" y="118" transform="rotate(-90 46.3 118)">P3</text>
<text x="59.7" y="115.2">10K</text>
<text x="60.1" y="117">R5</text>
<text x="70.6" y="114.3">B</text>
<text x="70.7" y="115.8">2</text>
<text x="75.9" y="118.8" transform="rotate(-90 75.9 118.8)">E</text>
<text x="77.5" y="118.7" transform="rotate(-90 77.5 118.7)">1</text>
<text x="97.1" y="120" transform="rotate(-90 97.1 120)">CONN_2</text>
<text x="99.6" y="118" transform="rotate(-90 99.6 118)">P4</text>
<text x="113" y="115.2">10K</text>
<text x="113.4" y="117">R6</text>
<text x="124" y="114.3">B</text>
<text x="124.1" y="115.8">2</text>
<text x="129.3" y="118.8" transform="rotate(-90 129.3 118.8)">E</text>
<text x="130.8" y="118.7" transform="rotate(-90 130.8 118.7)">1</text>
<text x="183.9" y="117.5" transform="rotate(-90 183.9 117.5)">1</text>
<text x="214.4" y="115.6" transform="rotate(-90 214.4 115.6)">4</text>
<text x="51.3" y="123.1">DGND</text>
<text x="67.9" y="123.9" transform="rotate(-90 67.9 123.9)">100K</text>
<text x="69.8" y="123.1" transform="rotate(-90 69.8 123.1)">R7</text>
<text x="74.1" y="123.1">DGND</text>
<text x="104.6" y="123.1">DGND</text>
<text x="121.3" y="123.9" transform="rotate(-90 121.3 123.9)">100K</text>
<text x="123.1" y="123.1" transform="rotate(-90 123.1 123.1)">R8</text>
<text x="127.5" y="123.1">DGND</text>
<text x="186.6" y="121.9">2</text>
<text x="193.9" y="122.6">100K</text>
<text x="194.3" y="120.7">R54</text>
<text x="248.5" y="121.5">100K</text>
<text x="248.9" y="123.4">R53</text>
<text x="65.2" y="132">DGND</text>
<text x="118.6" y="132">DGND</text>
<text x="154.7" y="130.2" transform="rotate(-90 154.7 130.2)">1</text>
<text x="183.9" y="127.6" transform="rotate(-90 183.9 127.6)">3</text>
<text x="209.1" y="126.6">100K</text>
<text x="209.5" y="128.4">R55</text>
<text x="271.1" y="129.4" transform="rotate(-90 271.1 129.4)">1K</text>
<text x="273" y="129.8" transform="rotate(-90 273 129.8)">R56</text>
<text x="157.4" y="134.6">2</text>
<text x="164.7" y="135.3">100K</text>
<text x="165.5" y="133.4">R9</text>
<text x="58.2" y="142.2" transform="rotate(-90 58.2 142.2)">8</text>
<text x="91.1" y="143.5">3</text>
<text x="97.5" y="139.7" transform="rotate(-90 97.5 139.7)">8</text>
<text x="154.7" y="140.3" transform="rotate(-90 154.7 140.3)">3</text>
<text x="185.2" y="141" transform="rotate(-90 185.2 141)">8</text>
<text x="227.1" y="143.5" transform="rotate(-90 227.1 143.5)">8</text>
<text x="268.4" y="142.1" transform="rotate(-90 268.4 142.1)">D4</text>
<text x="273.5" y="143.4" transform="rotate(-90 273.5 143.4)">DIODE</text>
<text x="46.2" y="149.8">DGND</text>
<text x="51.7" y="146">3</text>
<text x="56.4" y="146.8">+</text>
<text x="58.9" y="147.3" transform="rotate(-90 58.9 147.3)">V+</text>
<text x="69.5" y="148.6">1</text>
<text x="79.6" y="149.4">100K</text>
<text x="85.5" y="147.2">DGND</text>
<text x="91.1" y="148.6">2</text>
<text x="95.8" y="144.3">+</text>
<text x="98.3" y="144.8" transform="rotate(-90 98.3 144.8)">V+</text>
<text x="108.8" y="146">1</text>
<text x="119" y="146.9">100R</text>
<text x="119.4" y="148.8">R10</text>
<text x="136.3" y="149.7" transform="rotate(-90 136.3 149.7)">P5</text>
<text x="152.9" y="144.7">DGND</text>
<text x="178.7" y="144.8">5</text>
<text x="178.7" y="149.9">6</text>
<text x="183.4" y="145.5">+</text>
<text x="185.9" y="146" transform="rotate(-90 185.9 146)">V+</text>
<text x="196.5" y="147.3">7</text>
<text x="220.6" y="147.3">5</text>
<text x="225.3" y="148.1">+</text>
<text x="227.8" y="148.6" transform="rotate(-90 227.8 148.6)">V+</text>
<text x="238.4" y="149.9">7</text>
<text x="248.9" y="148.7">R26</text>
<text x="37.7" y="152">100K</text>
<text x="38.1" y="153.8">R12</text>
<text x="51.7" y="151.1">2</text>
<text x="80" y="151.3">R11</text>
<text x="97.5" y="153.7" transform="rotate(-90 97.5 153.7)">4</text>
<text x="138.9" y="151.7" transform="rotate(-90 138.9 151.7)">CONN_2</text>
<text x="185.2" y="154.9" transform="rotate(-90 185.2 154.9)">4</text>
<text x="208.2" y="153.1">10K</text>
<text x="208.3" y="151.2">R13</text>
<text x="220.6" y="152.4">6</text>
<text x="248.5" y="150.5">100R</text>
<text x="37.7" y="157.1">100K</text>
<text x="38.1" y="158.9">R14</text>
<text x="58.2" y="156.2" transform="rotate(-90 58.2 156.2)">4</text>
<text x="126.2" y="156.1">DGND</text>
<text x="154.7" y="161.9" transform="rotate(-90 154.7 161.9)">1</text>
<text x="227.1" y="157.5" transform="rotate(-90 227.1 157.5)">4</text>
<text x="255.7" y="156.1" transform="rotate(-90 255.7 156.1)">D3</text>
<text x="260.8" y="157.4" transform="rotate(-90 260.8 157.4)">DIODE</text>
<text x="37.7" y="167.2">100K</text>
<text x="37.7" y="162.1">100K</text>
<text x="38.1" y="164">R15</text>
<text x="56.8" y="163.4">100K</text>
<text x="57.1" y="165.3">R16</text>
<text x="93.6" y="163.4">100K</text>
<text x="94" y="165.3">R17</text>
<text x="140.3" y="165.7" transform="rotate(-90 140.3 165.7)">CONN_2</text>
<text x="142.8" y="163.7" transform="rotate(-90 142.8 163.7)">P6</text>
<text x="157.4" y="166.4">2</text>
<text x="164.7" y="167">200K</text>
<text x="165.1" y="165.2">R21</text>
<text x="178.6" y="164.5">100K</text>
<text x="179" y="162.6">R18</text>
<text x="223.5" y="164.5">10K</text>
<text x="223.5" y="162.6">R19</text>
<text x="38.1" y="169.1">R20</text>
<text x="56.3" y="170.3" transform="rotate(-90 56.3 170.3)">C9</text>
<text x="61" y="170.1" transform="rotate(-90 61 170.1)">47pF</text>
<text x="113.6" y="173.4" transform="rotate(-90 113.6 173.4)">100K</text>
<text x="115.5" y="173" transform="rotate(-90 115.5 173)">R22</text>
<text x="154.7" y="172.1" transform="rotate(-90 154.7 172.1)">3</text>
<text x="110.9" y="181.5">DGND</text>
</g>
<g font-size="1.1">
<text x="212.1" y="19.6">+12V</text>
<text x="235.3" y="21.2">+5V</text>
<text x="49.8" y="27.5">+5V</text>
<text x="124.8" y="54.2">+5V</text>
<text x="210.9" y="59.1">-12V</text>
<text x="72.2" y="61.5">DIL28</text>
<text x="254.3" y="61.8">+5V</text>
<text x="140" y="68.1">+5V</text>
<text x="254.1" y="89.6">-12V</text>
<text x="213.7" y="94.8">+5V</text>
<text x="183.2" y="112.6">+5V</text>
<text x="154" y="125.3">+5V</text>
<text x="213.5" y="122.6">-12V</text>
<text x="57.2" y="135.2">+12V</text>
<text x="184.5" y="134.2">+5V</text>
<text x="64.9" y="162">-12V</text>
<text x="184.3" y="162">-12V</text>
</g>
</svg>
